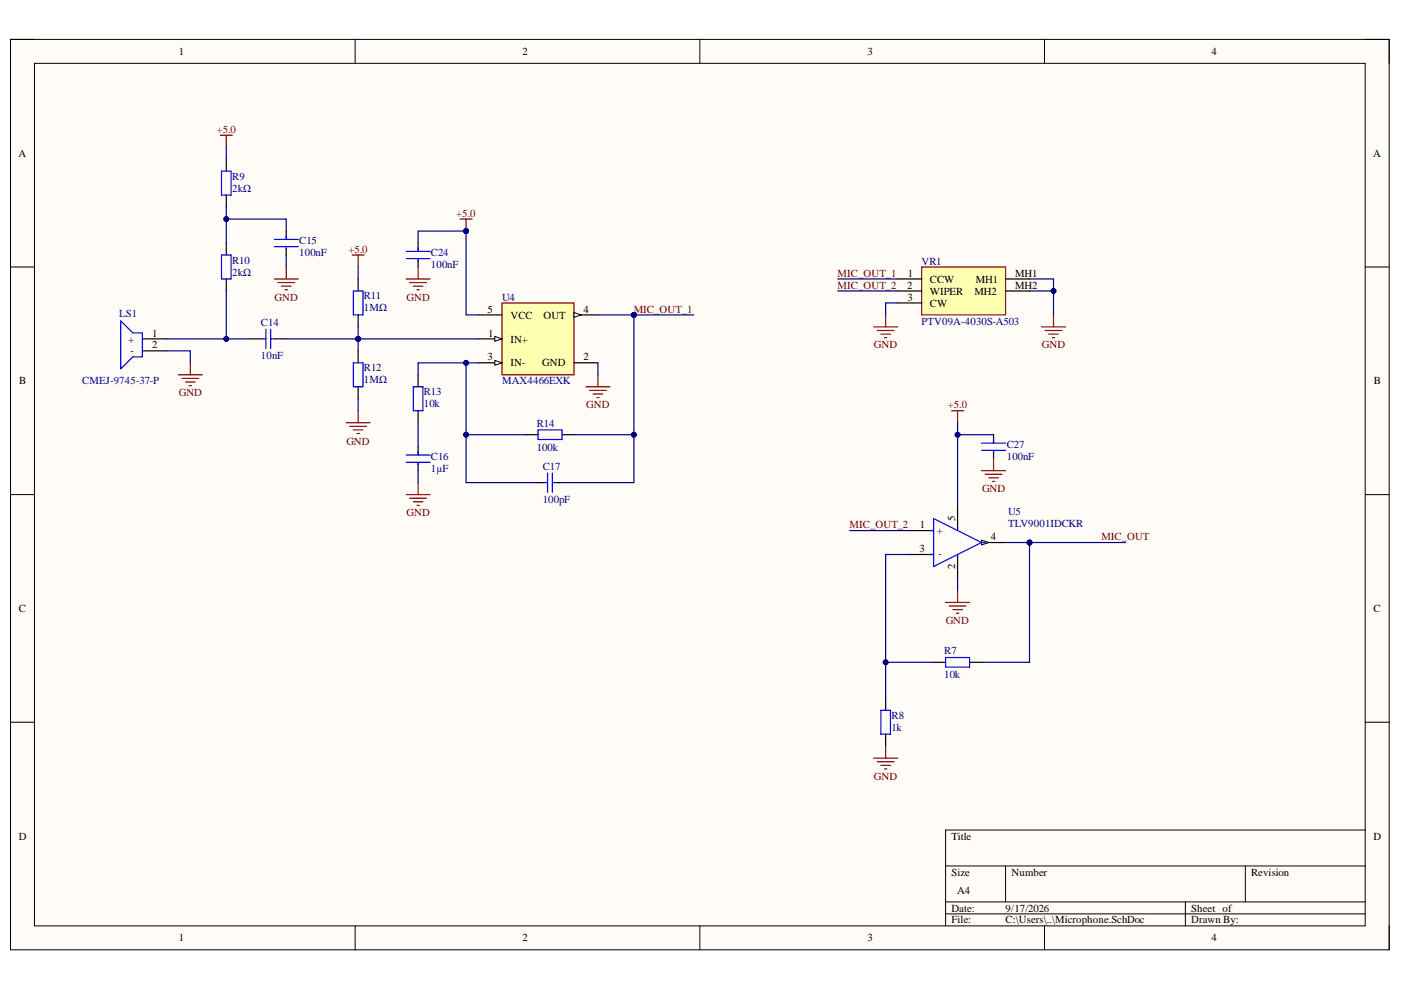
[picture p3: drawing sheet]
<svg xmlns="http://www.w3.org/2000/svg" width="297mm" height="210mm" viewBox="0 0 297 210" stroke-linecap="round" stroke-linejoin="round" font-family="sans-serif">
<path d="M2.2 8.4h292.3v193h-292.3z" fill-rule="evenodd" fill="#fffcf8"/>
<path d="M2.2 8.4h292.3v193h-292.3z" fill="none" stroke="#000" stroke-width=".21"/>
<path d="M7.3 13.4h282.1v182.9h-282.1z" fill-rule="evenodd" fill="#fffcf8"/>
<g fill="none" stroke="#000" stroke-width=".21">
<path d="M2.2 8.3h5.1M7.3 13.4h282.1v182.9h-282.1zM75.3 8.3v5.1M148.4 8.3v5.1M221.5 8.4v5M289.4 8.4h5.1v5M2.2 56.6h5.1M289.4 56.6h5.1M2.2 104.9h5.1M289.4 104.9h5.1M2.2 153.1h5.1M289.4 153.1h5.1"/>
<path d="M289.4 176h-88.9v20.3M75.3 196.3v5.1M148.4 196.3v5.1M200.5 183.6h88.9M200.5 191.2h88.9M200.5 193.8h88.9M213.2 183.6v7.6M221.5 196.3v5.1M251.3 191.2v5.1M264 183.6v7.6M294.5 196.3v5.1"/>
</g>
<path d="M106.4 64.2h15.3v15.3h-15.3z" fill-rule="evenodd" fill="#ffffb0"/>
<path d="M106.4 64.2h15.3v15.3h-15.3z" fill="none" stroke="#800000" stroke-width=".25"/>
<path d="M101.4 71.8h5" fill="none" stroke="#000" stroke-width=".25"/>
<path d="M104.9 71.3l1.5 .5-1.5 .6z" fill="#f8fcff"/>
<path d="M104.9 71.3l1.5 .5-1.5 .6z" fill="none" stroke="#000" stroke-width=".21"/>
<path d="M101.4 76.9h5M121.7 76.9h5.1" fill="none" stroke="#000" stroke-width=".25"/>
<path d="M104.9 76.4l1.5 .5-1.5 .5z" fill="#f8fcff"/>
<path d="M104.9 76.4l1.5 .5-1.5 .5z" fill="none" stroke="#000" stroke-width=".21"/>
<path d="M121.7 66.8h5.1" fill="none" stroke="#000" stroke-width=".25"/>
<path d="M121.7 66.3l1.5 .5-1.5 .5z" fill="#f8fcff"/>
<path d="M121.7 66.3l1.5 .5-1.5 .5z" fill="none" stroke="#000" stroke-width=".21"/>
<path d="M101.4 66.8h5" fill="none" stroke="#000" stroke-width=".25"/>
<path d="M195.4 56.6h17.8v10.2h-17.8z" fill-rule="evenodd" fill="#ffffb0"/>
<path d="M195.4 56.6h17.8v10.2h-17.8z" fill="none" stroke="#800000" stroke-width=".25"/>
<path d="M190.3 59.1h5.1M213.2 59.1h5.1M190.3 61.7h5.1M190.3 64.2h5.1M213.2 61.7h5.1M192.9 112.5h5M192.9 117.6h5M208.1 115h5.1" fill="none" stroke="#000" stroke-width=".25"/>
<path d="M208.1 114.5l1.5 .5-1.5 .5z" fill="#f8fcff"/>
<path d="M208.1 114.5l1.5 .5-1.5 .5z" fill="none" stroke="#000" stroke-width=".21"/>
<g fill="none" stroke="#000" stroke-width=".25">
<path d="M48 33.8v2.5M48 41.4v2.5M48 51.5v2.6M48 59.1v2.6M60.7 49v1.8M60.7 52.5v1.6M75.9 59.1v2.6M30.2 71.8h5.1M30.2 74.4h5.1M53.1 71.8h2.5M58.1 71.8h2.6M75.9 66.8v2.5"/>
<path d="M75.9 74.4v2.5M75.9 82v2.5M203 107.4v5.1M203 117.6v5.1M187.8 148v2.6M187.8 155.7v2.5M197.9 140.4h2.6M205.6 140.4h2.5"/>
</g>
<g fill="none" stroke="#00f" stroke-width=".25">
<path d="M47 36.3h2v5.1h-2zM47 54.1h2v5h-2zM58.1 50.8h5.1M58.1 52.3h5.1M60.7 50v.8M60.7 52.5v.3M25.6 68l2.6 2.6h2v5.1h-2l-2.6 2.5zM55.6 71.8h.8M56.4 69.8v4.1M57.4 69.8v4.1M57.4 71.8h.7M74.9 61.7h2.1v5.1h-2.1z"/>
<path d="M74.9 76.9h2.1v5.1h-2.1zM197.2 112.5h.7M197.2 117.6h.7M197.9 109.9l10.2 5.1-10.2 5.1zM203 111.7v.8M203 117.6v.7M208.1 115h.8M200.5 139.4h5.1v2h-5.1zM186.8 150.6h2v5.1h-2z"/>
</g>
<g fill="none" stroke="#800000" stroke-width=".25">
<path d="M46.7 28.7h2.5M48 28.7v2.5M58.1 59.1h5.1M58.9 59.9h3.6M60.7 56.6v2.5M74.7 54.1h2.5M75.9 54.1v2.5M97.5 46.4h2.6M98.8 46.4v2.6M37.8 79.5h5.1M40.4 76.9v2.6M59.7 60.7h2"/>
<path d="M60.4 61.4h.5M185.2 69.3h5.1M186 70.1h3.6M186.8 70.8h2M187.5 71.6h.5M187.8 66.8v2.5M220.8 69.3h5.1M221.6 70.1h3.5M222.3 70.8h2.1M223.1 71.6h.5M223.4 66.8v2.5M38.6 80.2h3.5"/>
<path d="M39.3 81h2.1M40.1 81.8h.5M73.4 89.6h5.1M74.2 90.4h3.5M74.9 91.2h2.1M75.7 91.9h.5M75.9 87.1v2.5M201.8 87.1h2.5M203 87.1v2.5M200.5 127.7h5.1M201.2 128.5h3.6M202 129.3h2"/>
<path d="M202.8 130h.5M203 125.2v2.5M187.8 158.2v2.5M185.2 160.7h5.1M186 161.5h3.6M186.8 162.3h2M187.5 163h.5"/>
</g>
<circle cx="98.8" cy="49" r=".51" fill="#000080"/>
<circle cx="98.8" cy="49" r=".51" fill="none" stroke="#000080" stroke-width=".21"/>
<path d="M88.6 51.5v1.8M88.6 55.1v1.5M88.6 79.5v2.5M88.6 87.1v2.5M88.6 94.7v1.8M88.6 98.3v1.5M111.5 92.2h2.6M119.1 92.2h2.6M114.1 102.3h1.2M117.9 102.3h1.2" fill="none" stroke="#000" stroke-width=".25"/>
<g fill="none" stroke="#00f" stroke-width=".25">
<path d="M86.1 53.3h5.1M86.1 54.8h5.1M88.6 52.5v.8M88.6 55.1v.2M86.1 96.5h5.1M86.1 98h5.1M87.6 82h2.1v5.1h-2.1zM88.6 95.7v.8M88.6 98.3v.2M114.1 91.2h5v2h-5zM115.3 102.3h.8M116.1 100.3v4.1"/>
<path d="M117.1 100.3v4.1M117.1 102.3h.8"/>
</g>
<g fill="none" stroke="#800000" stroke-width=".25">
<path d="M86.1 59.1h5.1M86.9 59.9h3.5M88.6 56.6v2.5M87.6 60.7h2.1M88.4 61.4h.5M126.8 79.5v2.5M124.2 82h5.1M125 82.8h3.6M125.8 83.5h2M126.5 84.3h.5M86.1 104.9h5.1M86.9 105.6h3.5"/>
<path d="M87.6 106.4h2.1M88.4 107.2h.5M88.6 102.3v2.6"/>
</g>
<circle cx="134.4" cy="66.8" r=".51" fill="#000080"/>
<circle cx="134.4" cy="66.8" r=".51" fill="none" stroke="#000080" stroke-width=".21"/>
<path d="M210.6 92.2v1.7M210.6 95.7v1.6" fill="none" stroke="#000" stroke-width=".25"/>
<path d="M208.1 93.9h5.1M208.1 95.5h5.1M210.6 93.2v.7M210.6 95.7v.3" fill="none" stroke="#00f" stroke-width=".25"/>
<path d="M208.1 99.8h5.1M210.6 97.3v2.5M208.9 100.6h3.5M209.6 101.3h2.1M210.4 102.1h.5" fill="none" stroke="#800000" stroke-width=".25"/>
<path d="M203 89.6v17.8M203 122.7v2.5" fill="none" stroke="#000080" stroke-width=".25"/>
<circle cx="203" cy="92.2" r=".51" fill="#000080"/>
<circle cx="203" cy="92.2" r=".51" fill="none" stroke="#000080" stroke-width=".21"/>
<path d="M192.9 117.6h-5.1v22.8h10.1" fill="none" stroke="#000080" stroke-width=".25"/>
<circle cx="187.8" cy="140.4" r=".51" fill="#000080"/>
<circle cx="187.8" cy="140.4" r=".51" fill="none" stroke="#000080" stroke-width=".21"/>
<path d="M187.8 140.4v7.6" fill="none" stroke="#000080" stroke-width=".25"/>
<circle cx="187.8" cy="140.4" r=".51" fill="#000080"/>
<circle cx="187.8" cy="140.4" r=".51" fill="none" stroke="#000080" stroke-width=".21"/>
<path d="M213.2 115h5.1" fill="none" stroke="#000080" stroke-width=".25"/>
<circle cx="218.3" cy="115" r=".51" fill="#000080"/>
<circle cx="218.3" cy="115" r=".51" fill="none" stroke="#000080" stroke-width=".21"/>
<path d="M218.3 115h20.3" fill="none" stroke="#000080" stroke-width=".25"/>
<circle cx="218.3" cy="115" r=".51" fill="#000080"/>
<circle cx="218.3" cy="115" r=".51" fill="none" stroke="#000080" stroke-width=".21"/>
<path d="M180.1 112.5h12.8M218.3 115v25.4h-10.2" fill="none" stroke="#000080" stroke-width=".25"/>
<circle cx="218.3" cy="115" r=".51" fill="#000080"/>
<circle cx="218.3" cy="115" r=".51" fill="none" stroke="#000080" stroke-width=".21"/>
<path d="M218.3 59.1h5.1v7.7M190.3 64.2h-2.5v2.6" fill="none" stroke="#000080" stroke-width=".25"/>
<circle cx="223.4" cy="61.7" r=".51" fill="#000080"/>
<circle cx="223.4" cy="61.7" r=".51" fill="none" stroke="#000080" stroke-width=".21"/>
<path d="M218.3 61.7h5.1" fill="none" stroke="#000080" stroke-width=".25"/>
<circle cx="223.4" cy="61.7" r=".51" fill="#000080"/>
<circle cx="223.4" cy="61.7" r=".51" fill="none" stroke="#000080" stroke-width=".21"/>
<path d="M48 43.9v7.6M35.3 74.4h5.1v2.5" fill="none" stroke="#000080" stroke-width=".25"/>
<circle cx="48" cy="46.4" r=".51" fill="#000080"/>
<circle cx="48" cy="46.4" r=".51" fill="none" stroke="#000080" stroke-width=".21"/>
<path d="M48 46.4h12.7v2.6" fill="none" stroke="#000080" stroke-width=".25"/>
<circle cx="48" cy="46.4" r=".51" fill="#000080"/>
<circle cx="48" cy="46.4" r=".51" fill="none" stroke="#000080" stroke-width=".21"/>
<path d="M48 31.2v2.6M60.7 54.1v2.5M48 61.7v10.1h-12.7" fill="none" stroke="#000080" stroke-width=".25"/>
<circle cx="48" cy="71.8" r=".51" fill="#000080"/>
<circle cx="48" cy="71.8" r=".51" fill="none" stroke="#000080" stroke-width=".21"/>
<path d="M48 71.8h5.1" fill="none" stroke="#000080" stroke-width=".25"/>
<circle cx="48" cy="71.8" r=".51" fill="#000080"/>
<circle cx="48" cy="71.8" r=".51" fill="none" stroke="#000080" stroke-width=".21"/>
<path d="M60.7 71.8h15.2v2.6" fill="none" stroke="#000080" stroke-width=".25"/>
<circle cx="75.9" cy="71.8" r=".51" fill="#000080"/>
<circle cx="75.9" cy="71.8" r=".51" fill="none" stroke="#000080" stroke-width=".21"/>
<path d="M75.9 69.3v2.5" fill="none" stroke="#000080" stroke-width=".25"/>
<circle cx="75.9" cy="71.8" r=".51" fill="#000080"/>
<circle cx="75.9" cy="71.8" r=".51" fill="none" stroke="#000080" stroke-width=".21"/>
<path d="M75.9 56.6v2.5M98.8 49h-10.2v2.5M75.9 84.5v2.6" fill="none" stroke="#000080" stroke-width=".25"/>
<circle cx="98.8" cy="49" r=".51" fill="#000080"/>
<circle cx="98.8" cy="49" r=".51" fill="none" stroke="#000080" stroke-width=".21"/>
<path d="M98.8 49v17.8h2.6" fill="none" stroke="#000080" stroke-width=".25"/>
<circle cx="98.8" cy="49" r=".51" fill="#000080"/>
<circle cx="98.8" cy="49" r=".51" fill="none" stroke="#000080" stroke-width=".21"/>
<path d="M75.9 71.8h25.5" fill="none" stroke="#000080" stroke-width=".25"/>
<circle cx="75.9" cy="71.8" r=".51" fill="#000080"/>
<circle cx="75.9" cy="71.8" r=".51" fill="none" stroke="#000080" stroke-width=".21"/>
<path d="M101.4 76.9h-12.8v2.6" fill="none" stroke="#000080" stroke-width=".25"/>
<circle cx="98.8" cy="76.9" r=".51" fill="#000080"/>
<circle cx="98.8" cy="76.9" r=".51" fill="none" stroke="#000080" stroke-width=".21"/>
<path d="M126.8 66.8h7.6v25.4h-12.7M126.8 76.9v2.6M88.6 89.6v5.1M88.6 99.8v2.5" fill="none" stroke="#000080" stroke-width=".25"/>
<circle cx="134.4" cy="66.8" r=".51" fill="#000080"/>
<circle cx="134.4" cy="66.8" r=".51" fill="none" stroke="#000080" stroke-width=".21"/>
<circle cx="134.4" cy="92.2" r=".51" fill="#000080"/>
<circle cx="134.4" cy="92.2" r=".51" fill="none" stroke="#000080" stroke-width=".21"/>
<path d="M98.8 76.9v15.3h12.7" fill="none" stroke="#000080" stroke-width=".25"/>
<circle cx="98.8" cy="76.9" r=".51" fill="#000080"/>
<circle cx="98.8" cy="76.9" r=".51" fill="none" stroke="#000080" stroke-width=".21"/>
<circle cx="98.8" cy="92.2" r=".51" fill="#000080"/>
<circle cx="98.8" cy="92.2" r=".51" fill="none" stroke="#000080" stroke-width=".21"/>
<path d="M98.8 92.2v10.1h15.3" fill="none" stroke="#000080" stroke-width=".25"/>
<circle cx="98.8" cy="92.2" r=".51" fill="#000080"/>
<circle cx="98.8" cy="92.2" r=".51" fill="none" stroke="#000080" stroke-width=".21"/>
<path d="M134.4 92.2v10.1h-15.3" fill="none" stroke="#000080" stroke-width=".25"/>
<circle cx="134.4" cy="92.2" r=".51" fill="#000080"/>
<circle cx="134.4" cy="92.2" r=".51" fill="none" stroke="#000080" stroke-width=".21"/>
<path d="M134.4 66.8h12.7" fill="none" stroke="#000080" stroke-width=".25"/>
<circle cx="134.4" cy="66.8" r=".51" fill="#000080"/>
<circle cx="134.4" cy="66.8" r=".51" fill="none" stroke="#000080" stroke-width=".21"/>
<path d="M177.6 59.1h12.7M177.6 61.7h12.7M203 92.2h7.6" fill="none" stroke="#000080" stroke-width=".25"/>
<circle cx="203" cy="92.2" r=".51" fill="#000080"/>
<circle cx="203" cy="92.2" r=".51" fill="none" stroke="#000080" stroke-width=".21"/>
<g font-size="2.3">
<text x="37.9" y="11.7">1</text>
<text x="110.7" y="11.7">2</text>
<text x="183.9" y="11.7">3</text>
<text x="256.9" y="11.7">4</text>
<text x="3.9" y="33.3">A</text>
<text x="291.1" y="33.3">A</text>
<text x="192.5" y="58.7">1</text>
<text x="197.1" y="59.9">CCW</text>
<text x="206.9" y="59.9">MH1</text>
<text x="215.2" y="58.7">MH1</text>
<text x="192.3" y="61.2">2</text>
<text x="192.4" y="63.7">3</text>
<text x="197.1" y="62.5">WIPER</text>
<text x="197.1" y="65">CW</text>
<text x="206.6" y="62.5">MH2</text>
<text x="215.2" y="61.2">MH2</text>
<text x="32.2" y="71.4">1</text>
<text x="103.4" y="66.3">5</text>
<text x="103.5" y="71.4">1</text>
<text x="108.2" y="67.5">VCC</text>
<text x="115.2" y="67.5">OUT</text>
<text x="123.7" y="66.3">4</text>
<text x="27.2" y="72.6">+</text>
<text x="27.7" y="75.2">-</text>
<text x="32.2" y="73.9">2</text>
<text x="103.4" y="76.4">3</text>
<text x="108.2" y="72.6">IN+</text>
<text x="108.2" y="77.7">IN-</text>
<text x="115" y="77.7">GND</text>
<text x="123.7" y="76.4">2</text>
<text x="4.1" y="81.5">B</text>
<text x="291.3" y="81.5">B</text>
<text x="195" y="112">1</text>
<text x="202.5" y="110.4" transform="rotate(-90 202.5 110.4)">5</text>
<text x="194.9" y="117.1">3</text>
<text x="210.1" y="114.6">4</text>
<text x="202.5" y="120.6" transform="rotate(-90 202.5 120.6)">2</text>
<text x="4" y="129.8">C</text>
<text x="291.2" y="129.8">C</text>
<text x="4" y="178">D</text>
<text x="201.7" y="178">Title</text>
<text x="291.2" y="178">D</text>
<text x="201.7" y="185.7">Size</text>
<text x="214.5" y="185.7">Number</text>
<text x="265.2" y="185.7">Revision</text>
<text x="203" y="189.5">A4</text>
<text x="201.7" y="193.3">Date:</text>
<text x="201.7" y="195.8">File:</text>
<text x="213.2" y="193.3">9/17/2026</text>
<text x="213.2" y="195.8">C:\Users\..\Microphone.SchDoc</text>
<text x="252.6" y="193.3">Sheet of</text>
<text x="252.6" y="195.8">Drawn By:</text>
<text x="37.9" y="199.6">1</text>
<text x="110.7" y="199.6">2</text>
<text x="183.9" y="199.6">3</text>
<text x="256.9" y="199.6">4</text>
</g>
<g font-size="2.3" fill="#800000">
<text x="45.9" y="28.1">+5.0</text>
<text x="96.7" y="46">+5.0</text>
<text x="73.9" y="53.6">+5.0</text>
<text x="177.6" y="58.7">MIC_OUT_1</text>
<text x="58.2" y="63.7">GND</text>
<text x="86.2" y="63.7">GND</text>
<text x="177.6" y="61.2">MIC_OUT_2</text>
<text x="134.4" y="66.3">MIC_OUT_1</text>
<text x="185.3" y="73.9">GND</text>
<text x="220.9" y="73.9">GND</text>
<text x="37.9" y="84">GND</text>
<text x="124.3" y="86.6">GND</text>
<text x="200.9" y="86.6">+5.0</text>
<text x="73.4" y="94.3">GND</text>
<text x="208.2" y="104.4">GND</text>
<text x="86.2" y="109.5">GND</text>
<text x="180.1" y="112">MIC_OUT_2</text>
<text x="233.5" y="114.6">MIC_OUT</text>
<text x="200.5" y="132.3">GND</text>
<text x="185.3" y="165.4">GND</text>
</g>
<g font-size="2.3" fill="#000080">
<text x="49.2" y="40.7">2kΩ</text>
<text x="49.2" y="38.1">R9</text>
<text x="63.5" y="51.8">C15</text>
<text x="49.2" y="58.4">2kΩ</text>
<text x="49.2" y="55.9">R10</text>
<text x="63.5" y="54.4">100nF</text>
<text x="91.4" y="56.9">100nF</text>
<text x="91.4" y="54.4">C24</text>
<text x="195.4" y="56.1">VR1</text>
<text x="77.2" y="63.5">R11</text>
<text x="106.4" y="63.7">U4</text>
<text x="25.3" y="67.3">LS1</text>
<text x="55.3" y="69.1">C14</text>
<text x="77.2" y="66">1MΩ</text>
<text x="195.4" y="68.8">PTV09A-4030S-A503</text>
<text x="55.3" y="76.2">10nF</text>
<text x="17.4" y="81.5">CMEJ-9745-37-P</text>
<text x="77.2" y="81.2">1MΩ</text>
<text x="77.2" y="78.7">R12</text>
<text x="89.9" y="83.8">R13</text>
<text x="106.4" y="81.5">MAX4466EXK</text>
<text x="89.9" y="86.3">10k</text>
<text x="113.8" y="95.5">100k</text>
<text x="113.8" y="90.5">R14</text>
<text x="213.5" y="95">C27</text>
<text x="91.4" y="100.1">1µF</text>
<text x="91.4" y="97.6">C16</text>
<text x="115.1" y="99.6">C17</text>
<text x="213.5" y="97.6">100nF</text>
<text x="115.1" y="106.7">100pF</text>
<text x="198.7" y="113.3">+</text>
<text x="213.7" y="109.2">U5</text>
<text x="213.7" y="111.8">TLV9001IDCKR</text>
<text x="198.9" y="118.1">-</text>
<text x="200.2" y="143.7">10k</text>
<text x="200.2" y="138.7">R7</text>
<text x="189" y="155">1k</text>
<text x="189" y="152.4">R8</text>
</g>
</svg>
